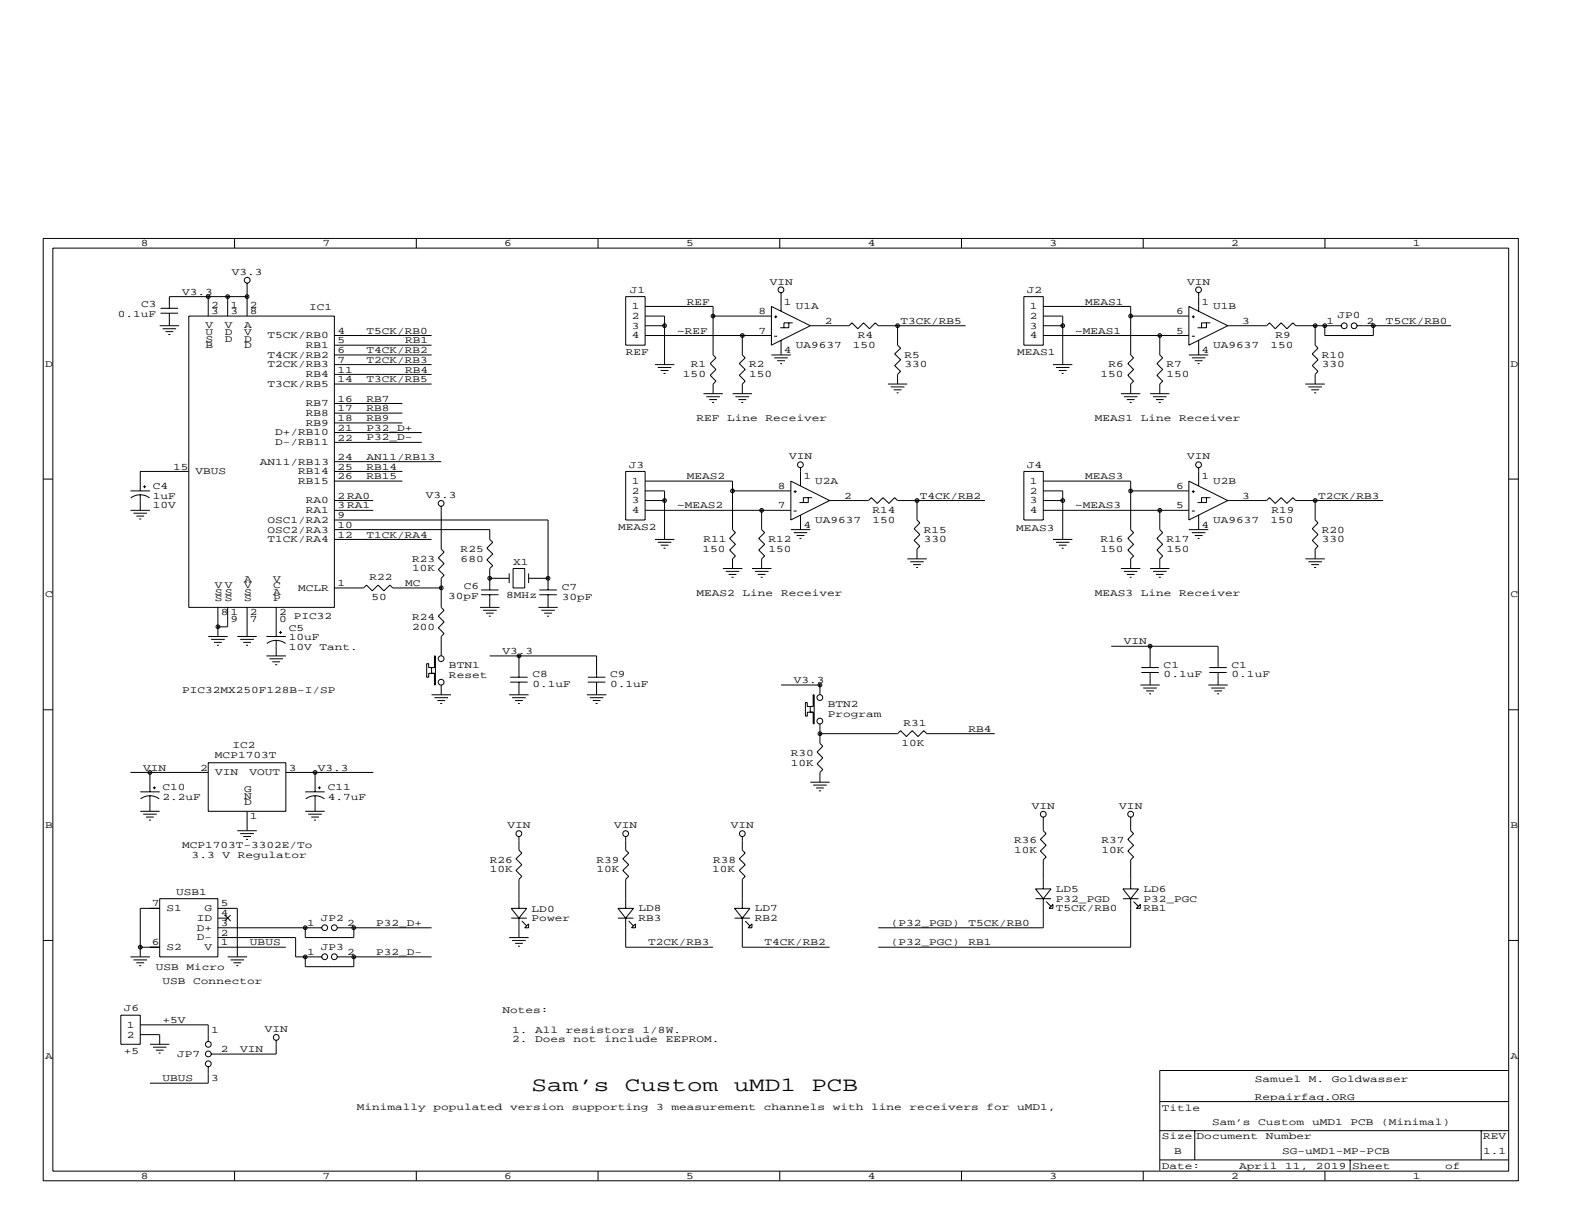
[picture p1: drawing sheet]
<svg xmlns="http://www.w3.org/2000/svg" width="279mm" height="216mm" viewBox="0 0 279 216" stroke-linecap="round" stroke-linejoin="round" font-family="sans-serif">
<g fill="none" stroke="#000" stroke-width=".18">
<path d="M7.6 42.1h260.2v166.2h-260.2zM9.3 43.8h256.8v162.8h-256.8zM28.2 57.5h3.4M28.3 55.2h3.1M28.3 54.4h3.1M28.7 58h2.4M29.2 58.5h1.4M29.7 59h.3M29.9 55.2v2.3M33.3 55.8h25.7v51.3h-25.7zM36.7 52.3v3.5M40.2 52.3v3.5"/>
<path d="M41.4 42.1v1.7M43.6 52.3h-13.7v2.1M43.6 49.9v5.9M59 59.2h17.1M73.4 42.1v1.7M105.5 42.1v1.7M110.4 52.3h3.4v8.6h-3.4zM113.8 57.5h3.4M113.8 54.1h12v8.5l.5 .5-1 1 1 1.1-1 1 1 1-.5 .5v1.7M113.8 55.8h3.4v8.5M113.8 59.2h22.3M125.8 55.8h10.3"/>
<path d="M130.9 59.2v3.4l.5 .5-1 1 1 1.1-1 1 1 1-.5 .5v1.7M136.1 54.1l6.8 3.4-6.8 3.4zM136.6 55.9h.5M136.6 59.3h.5M136.8 55.6v.5M137.5 42.1v1.7M137.8 51.6v3.3M139.1 56.9v.9h-1.5M139.8 56.9h-1.5v.9M142.9 57.5h6.9l.5-.6 1 1.1 1-1.1 1.1 1.1 1-1.1 .5 .6h15.4M158.3 57.5v3.4l.6 .5-1.1 1 1.1 1-1.1 1.1 1.1 1-.6 .5v1.7M169.6 42.1v1.7"/>
<path d="M180.6 52.3h3.4v8.6h-3.4zM184 57.5h3.5M184 54.1h15.4v8.5l.5 .5-1 1 1 1.1-1 1 1 1-.5 .5v1.7M184 55.8h3.5v8.5M184 59.2h25.7M199.4 55.8h10.3M201.7 42.1v1.7M204.6 59.2v3.4l.5 .5-1 1 1 1.1-1 1 1 1-.5 .5v1.7M209.7 54.1l6.9 3.4-6.9 3.4zM210.2 55.9h.5M210.2 59.3h.5M210.5 55.6v.5"/>
<path d="M211.4 51.6v3.3M212.8 56.9v.9h-1.5M213.5 56.9h-1.6v.9M216.6 57.5h6.8l.5-.6 1 1.1 1.1-1.1 1 1.1 1-1.1 .5 .6h8.1M232 57.5v3.4l.5 .5-1 1 1 1-1 1.1 1 1-.5 .5v1.7M233.7 57.5v1.7h8.5v-1.7M233.7 42.1v1.7M239.3 57.5h16.7M59 67.7h17.1M59 62.6h17.1M59 64.3h17.1M59 60.9h17.1"/>
<path d="M59 66h17.1M59 71.2h12M59 72.9h12M59 74.6h12M59 76.3h15.4M59 78h15.4M115.5 64.3h3.4M116 64.8h2.4M116.5 65.4h1.4M117 65.9h.4M124.1 69.4h3.4M124.6 70h2.4"/>
<path d="M125.1 70.5h1.4M125.6 71h.4M129.2 69.4h3.4M129.7 70h2.4M130.3 70.5h1.3M130.8 71h.3M136.1 62.6h3.4M136.6 63.1h2.4M137.1 63.6h1.4M137.6 64.1h.3M137.8 60v2.6M156.6 67.7h3.4"/>
<path d="M157.1 68.2h2.4M157.6 68.8h1.4M158.2 69.3h.3M185.7 64.3h3.5M186.3 64.8h2.3M186.8 65.4h1.3M187.3 65.9h.3M197.7 69.4h3.4M198.2 70h2.4M198.8 70.5h1.3M199.3 71h.3M202.9 69.4h3.4"/>
<path d="M203.4 70h2.4M203.9 70.5h1.4M204.4 71h.3M209.7 62.6h3.4M210.2 63.1h2.4M210.7 63.6h1.4M211.3 64.1h.3M211.4 60v2.6M230.3 67.7h3.4M230.8 68.2h2.4M231.3 68.8h1.4M231.8 69.3h.4"/>
<path d="M7.6 84.5h1.7M23 90h3.4M23 86.6h3.4M23.1 87.8a2.74 2.74 0 0 1 3.3 0M23.5 90.5h2.4M24.1 91h1.3M24.6 91.5h.3M24.7 87.3v2.7M25.2 85.9h.6M25.5 85.6v.5M33.3 83.2h-8.6v3.4M59 83.2h12"/>
<path d="M59 91.7h37.7v12.4M59 90h6.8M59 95.1h17.1M59 93.4h27.4v1.7l.5 .6-1 1 1 1-1 1.1 1 1-.5 .5v3.8M59 81.4h18.8M59 84.9h12M59 88.3h6.8M77.8 89.3v7.6l.5 .5-1 1 1 1-1 1.1 1 1-.5 .5v5.1l.5 .5-1 1.1 1 1-1 1 1 1.1-.5 .5v3.4M110.4 83.2h3.4v8.5h-3.4zM113.8 90h25.7M113.8 86.6h3.4v8.5M113.8 84.9h15.4v8.5l.5 .6-1 1 1 1-1 1 1 1.1-.5 .5v1.7"/>
<path d="M113.8 88.3h3.4M115.5 95.1h3.4M116 95.7h2.4M116.5 96.2h1.4M117 96.7h.4M129.2 86.6h10.3M134.3 90v3.4l.6 .6-1.1 1 1.1 1-1.1 1 1.1 1.1-.6 .5v1.7M139.5 93.4h3.4M139.5 84.9l6.8 3.4-6.8 3.4zM140 94h2.4M140 86.7h.5M140 90.1h.5"/>
<path d="M140.3 86.5v.5M140.5 94.5h1.4M141 95h.4M141.2 82.5v3.2M141.2 90.9v2.5M142.6 87.8v.8h-1.6M143.3 87.8h-1.6v.8M146.3 88.3h6.9l.5-.5 1 1 1.1-1 1 1 1-1 .5 .5h15.4M160 98.6h3.5M160.6 99.1h2.3M161.1 99.6h1.3M161.7 88.3v3.4l.6 .5-1.1 1.1 1.1 1-1.1 1 1.1 1-.6 .6v1.7"/>
<path d="M180.6 83.2h3.4v8.5h-3.4zM184 84.9h15.4v8.5l.5 .6-1 1 1 1-1 1 1 1.1-.5 .5v1.7M184 90h25.7M184 86.6h3.5v8.5M184 88.3h3.5M185.7 95.1h3.5M186.3 95.7h2.3M186.8 96.2h1.3M187.3 96.7h.3M199.4 86.6h10.3M204.6 90v3.4l.5 .6-1 1 1 1-1 1 1 1.1-.5 .5v1.7M209.7 84.9l6.9 3.4-6.9 3.4z"/>
<path d="M209.7 93.4h3.4M210.2 94h2.4M210.2 86.7h.5M210.2 90.1h.5M210.5 86.5v.5M210.7 94.5h1.4M211.3 95h.3M211.4 82.5v3.2M211.4 90.9v2.5M212.8 87.8v.8h-1.5M213.5 87.8h-1.6v.8M216.6 88.3h6.8l.5-.5 1 1 1.1-1 1 1 1-1 .5 .5h15.5"/>
<path d="M230.3 98.6h3.4M230.8 99.1h2.4M231.3 99.6h1.4M232 88.3v3.4l.5 .5-1 1.1 1 1-1 1 1 1-.5 .6v1.7M266.1 84.5h1.7M36.7 112.3h3.5M37.2 112.8h2.4M37.7 113.3h1.4M38.3 113.8h.3M38.4 107.1v5.2M40.2 107.1v3.5h-1.8M41.9 112.3h3.4"/>
<path d="M42.4 112.8h2.4M42.9 113.3h1.4M43.4 113.8h.3M43.6 107.1v5.2M47 112.3h3.4M47 115.7h3.4M47.1 113.5a2.74 2.74 0 0 1 3.3 0M47.5 116.2h2.4M48 116.7h1.4M48.5 117.2h.4M48.7 107.1v5.2M48.7 113v2.7"/>
<path d="M49.2 111.6h.5M49.5 111.3v.5M59 103.7h5.1l.5-.5 1.1 1 1-1 1 1 1.1-1 .5 .5h8.5M76.1 117.8v1M76.6 115.7h.2v5.1h-.2v-2h-1v.7h-.3v-2.4h.3v.7h1zM84.7 107.1h3.4M84.9 104.9h3M84.9 104.1h3M85.2 107.6h2.4M85.7 108.2h1.4M86.2 108.7h.4M86.4 115.7h18.8v3.8"/>
<path d="M86.4 104.9v2.2M86.4 102h3.4M89.8 101.1v1.7M90 119.5h3.1M90.5 100.3h2.1v3.4h-2.1zM91.5 115.7v3.8M93.2 101.1v1.7M93.2 102h3.5M95 107.1h3.4M95.1 104.9h3.1M95.1 104.1h3.1M95.5 107.6h2.4"/>
<path d="M96 108.2h1.4M96.5 108.7h.4M96.7 104.9v2.2M103.7 119.5h3.1M127.5 100.3h3.4M128 100.8h2.4M128.5 101.3h1.4M129 101.8h.4M132.6 100.3h3.5M133.1 100.8h2.5M133.7 101.3h1.3M134.2 101.8h.3"/>
<path d="M161.6 100.1h.3M196 114h18.9v3.8M197.7 100.3h3.4M198.2 100.8h2.4M198.8 101.3h1.3M199.3 101.8h.3M201.3 117.8h3.1M201.3 118.6h3.1M202.9 100.3h3.4M202.9 114v3.8M202.9 118.6v2.2M203.4 100.8h2.4"/>
<path d="M203.9 101.3h1.4M204.4 101.8h.3M213.3 117.8h3.1M213.3 118.6h3.1M214.9 118.6v2.2M231.8 100.1h.4M7.6 125.2h1.7M23 136.2h13.7M24.7 139.7h3.5M26.4 136.2v3.5M27 139h.5M27.2 138.7v.5"/>
<path d="M36.7 134.5h13.7v8.6h-13.7zM50.4 136.2h15.4M53.8 139.7h3.5M55.6 136.2v3.5M56.1 139h.5M56.3 138.7v.5M76.1 122.6h3.5M76.6 123.1h2.4M77.1 123.6h1.4M77.6 124.1h.4M77.8 120.8v1.8M89.8 122.6h3.4"/>
<path d="M90 120.3h3.1M90.3 123.1h2.4M90.9 123.6h1.3M91.4 124.1h.3M91.5 120.3v2.3M103.5 122.6h3.5M103.7 120.3h3.1M104 123.1h2.4M104.5 123.6h1.4M105.1 124.1h.3M105.2 120.3v2.3M137.8 120.8h6.8v1.8"/>
<path d="M142.9 124.6v1M142.9 138h3.4M143.4 122.6h.2v5.1h-.2v-2.1h-1v.7h-.3v-2.4h.3v.7h1zM143.4 138.5h2.4M143.9 139h1.4M144.4 139.5h.4M144.6 127.7v3.4l.5 .5-1 1.1 1 1-1 1 1 1-.5 .5v1.8M144.6 129.4h13.7l.6-.5 1 1 1-1 1 1 1-1 .6 .5h12M201.1 120.8h3.5M201.7 121.4h2.4M202.2 121.9h1.4M202.7 122.4h.3"/>
<path d="M213.1 120.8h3.5M213.6 121.4h2.5M214.2 121.9h1.3M214.7 122.4h.3M266.1 125.2h1.7M24.7 143.1h3.5M24.8 140.9a2.74 2.74 0 0 1 3.3 0M25.2 143.6h2.5M25.8 144.1h1.3M26.3 144.7h.3M26.4 140.4v2.7M28.2 158.5h10.2v10.3h-10.2z"/>
<path d="M41.9 146.5h3.4M42.4 147h2.4M42.9 147.5h1.4M43.4 148.1h.3M43.6 143.1v3.4M53.8 143.1h3.5M53.9 140.9a2.74 2.74 0 0 1 3.3 0M54.4 143.6h2.4M54.9 144.1h1.4M55.4 144.7h.3M55.6 140.4v2.7M91.5 147.5v2.5l.5 .5-1 1 1 1-1 1 1 1.1-.5 .5v5.1"/>
<path d="M110.4 147.5v2.5l.5 .5-1 1 1 1-1 1 1 1.1-.5 .5v5.1M130.9 147.5v2.5l.5 .5-1 1 1 1-1 1 1 1.1-.5 .5v5.1M182.7 156.8h2.7l-1.4 1.7zM182.7 158.5h2.7M184 144.1v2.4l.5 .5-1 1.1 1 1-1 1 1 1.1-.5 .5v5.1M184 158.5v5.2h-29.1M184.5 159l.9 .9M185.7 159.5v.7h-.7zM198.1 156.8h2.7l-1.4 1.7zM198.1 158.5h2.7M199.4 144.1v2.4l.5 .5-1 1.1 1 1-1 1 1 1.1-.5 .5v5.1M199.4 158.5v8.6h-44.5"/>
<path d="M199.9 159l.9 .9M7.6 165.9h1.7M21.3 179.1h3.4v5.1h-3.4zM23 168.8h3.4M23.5 169.3h2.4M24.1 169.8h1.3M24.6 170.3h.3M24.7 167.1h3.5M28.2 160.2h-3.5v8.6M38.4 160.2h3.5v8.6M38.4 165.4h13.7v3.4h4.7M38.4 163.7h18.4"/>
<path d="M38.4 162h1.8M38.4 167.1h12M39.6 161.4l1.1 1.1M40.2 168.8h3.4M40.7 161.4l-1.1 1.1M40.7 169.3h2.4M41.2 169.8h1.3M41.7 170.3h.3M53.8 163.7v1.7h8.6v-1.7M53.8 168.8v1.7h8.6v-1.7M59.5 163.7h16.6M59.5 168.8h16.6"/>
<path d="M89.8 165.4h3.4M90.2 160.2h2.7l-1.4 1.8zM90.2 162h2.7M90.3 165.9h2.4M90.9 166.4h1.3M91.4 166.9h.3M91.5 162v3.4M92 162.5l.9 .8M93.2 163v.7h-.6zM109 160.2h2.7l-1.3 1.8zM109 162h2.7M110.4 162v5.1h15.4"/>
<path d="M110.9 162.5l.8 .8M112.1 163v.7h-.7zM129.6 160.2h2.7l-1.4 1.8zM129.6 162h2.7M130.9 162v5.1h15.4M131.4 162.5l.9 .8M132.6 163v.7h-.6zM200.5 160.2l.6-.7v.7zM266.1 165.9h1.7M24.7 182.5h3.5v1.7M24.7 180.8h12v2.9M26.4 184.2h3.5"/>
<path d="M27 184.7h2.4M27.5 185.2h1.4M28 185.8h.3M36.7 188.1v3h-10.3M48.7 183.5v2.4h-11.5M204.6 199.4h61.5M204.6 194.3h61.5M210.7 199.4v5.2M261.3 199.4v5.2M266.1 188.8h-61.5v17.7M41.4 206.6v1.7M73.4 206.6v1.7"/>
<path d="M105.5 206.6v1.7M137.5 206.6v1.7M169.6 206.6v1.7M201.7 206.6v1.7M204.6 204.6h61.5M233.7 206.6v1.7M238.2 204.6v1.9"/>
<circle cx="36.7" cy="52.3" r=".33"/>
<circle cx="36.7" cy="52.3" r=".08"/>
<circle cx="40.2" cy="52.3" r=".33"/>
<circle cx="40.2" cy="52.3" r=".08"/>
<circle cx="43.6" cy="52.3" r=".33"/>
<circle cx="43.6" cy="52.3" r=".08"/>
<circle cx="43.6" cy="49.4" r=".51"/>
<circle cx="117.2" cy="57.4" r=".33"/>
<circle cx="117.2" cy="57.4" r=".08"/>
<circle cx="125.8" cy="55.8" r=".33"/>
<circle cx="125.8" cy="55.8" r=".08"/>
<circle cx="130.9" cy="59.2" r=".33"/>
<circle cx="130.9" cy="59.2" r=".08"/>
<circle cx="137.8" cy="51.1" r=".51"/>
<circle cx="158.3" cy="57.4" r=".33"/>
<circle cx="158.3" cy="57.4" r=".08"/>
<circle cx="187.5" cy="57.4" r=".33"/>
<circle cx="187.5" cy="57.4" r=".08"/>
<circle cx="199.4" cy="55.8" r=".33"/>
<circle cx="199.4" cy="55.8" r=".08"/>
<circle cx="204.6" cy="59.2" r=".33"/>
<circle cx="204.6" cy="59.2" r=".08"/>
<circle cx="211.4" cy="51.1" r=".51"/>
<circle cx="232" cy="57.4" r=".33"/>
<circle cx="232" cy="57.4" r=".08"/>
<circle cx="233.7" cy="57.4" r=".33"/>
<circle cx="233.7" cy="57.4" r=".08"/>
<circle cx="237.1" cy="57.5" r=".51"/>
<circle cx="238.8" cy="57.5" r=".51"/>
<circle cx="242.2" cy="57.4" r=".33"/>
<circle cx="242.2" cy="57.4" r=".08"/>
<circle cx="77.8" cy="88.8" r=".51"/>
<circle cx="117.2" cy="88.3" r=".33"/>
<circle cx="117.2" cy="88.3" r=".08"/>
<circle cx="129.2" cy="86.6" r=".33"/>
<circle cx="129.2" cy="86.6" r=".08"/>
<circle cx="134.3" cy="90" r=".33"/>
<circle cx="134.3" cy="90" r=".08"/>
<circle cx="141.2" cy="82" r=".51"/>
<circle cx="161.8" cy="88.3" r=".33"/>
<circle cx="161.8" cy="88.3" r=".08"/>
<circle cx="187.5" cy="88.3" r=".33"/>
<circle cx="187.5" cy="88.3" r=".08"/>
<circle cx="199.4" cy="86.6" r=".33"/>
<circle cx="199.4" cy="86.6" r=".08"/>
<circle cx="204.6" cy="90" r=".33"/>
<circle cx="204.6" cy="90" r=".08"/>
<circle cx="211.4" cy="82" r=".51"/>
<circle cx="232" cy="88.3" r=".33"/>
<circle cx="232" cy="88.3" r=".08"/>
<circle cx="38.4" cy="110.6" r=".33"/>
<circle cx="38.4" cy="110.6" r=".08"/>
<circle cx="77.8" cy="116.2" r=".51"/>
<circle cx="77.8" cy="103.7" r=".33"/>
<circle cx="77.8" cy="103.7" r=".08"/>
<circle cx="86.4" cy="102" r=".33"/>
<circle cx="86.4" cy="102" r=".08"/>
<circle cx="91.5" cy="115.7" r=".33"/>
<circle cx="91.5" cy="115.7" r=".08"/>
<circle cx="96.7" cy="102" r=".33"/>
<circle cx="96.7" cy="102" r=".08"/>
<circle cx="202.9" cy="114" r=".33"/>
<circle cx="202.9" cy="114" r=".08"/>
<circle cx="26.4" cy="136.2" r=".33"/>
<circle cx="26.4" cy="136.2" r=".08"/>
<circle cx="55.6" cy="136.2" r=".33"/>
<circle cx="55.6" cy="136.2" r=".08"/>
<circle cx="77.8" cy="120.3" r=".51"/>
<circle cx="144.6" cy="123" r=".51"/>
<circle cx="144.6" cy="127.2" r=".51"/>
<circle cx="144.6" cy="129.4" r=".33"/>
<circle cx="144.6" cy="120.8" r=".33"/>
<circle cx="144.6" cy="129.4" r=".08"/>
<circle cx="144.6" cy="120.8" r=".08"/>
<circle cx="91.5" cy="147" r=".51"/>
<circle cx="110.4" cy="147" r=".51"/>
<circle cx="130.9" cy="147" r=".51"/>
<circle cx="184" cy="143.6" r=".51"/>
<circle cx="199.4" cy="143.6" r=".51"/>
<circle cx="24.7" cy="167.1" r=".33"/>
<circle cx="24.7" cy="167.1" r=".08"/>
<circle cx="53.8" cy="168.8" r=".33"/>
<circle cx="53.8" cy="163.6" r=".33"/>
<circle cx="53.8" cy="168.8" r=".08"/>
<circle cx="53.8" cy="163.6" r=".08"/>
<circle cx="57.3" cy="168.8" r=".51"/>
<circle cx="57.3" cy="163.6" r=".51"/>
<circle cx="59" cy="168.8" r=".51"/>
<circle cx="59" cy="163.6" r=".51"/>
<circle cx="62.4" cy="168.8" r=".33"/>
<circle cx="62.4" cy="163.6" r=".33"/>
<circle cx="62.4" cy="168.8" r=".08"/>
<circle cx="62.4" cy="163.6" r=".08"/>
<circle cx="36.7" cy="187.6" r=".51"/>
<circle cx="36.7" cy="185.9" r=".51"/>
<circle cx="36.7" cy="184.2" r=".51"/>
<circle cx="48.7" cy="183" r=".51"/>
</g>
<g font-size="3.6">
<text x="93.8" y="192.4">Sam’s</text>
<text x="110.2" y="192.4">Custom</text>
<text x="129.4" y="192.4">uMD1</text>
<text x="143.1" y="192.4">PCB</text>
</g>
<g font-size="1.8">
<text x="24.8" y="43.4">8</text>
<text x="56.9" y="43.4">7</text>
<text x="89" y="43.4">6</text>
<text x="121" y="43.4">5</text>
<text x="153.1" y="43.4">4</text>
<text x="185.1" y="43.4">3</text>
<text x="217.2" y="43.4">2</text>
<text x="249.2" y="43.4">1</text>
<text x="32.1" y="52">V3.3</text>
<text x="40.9" y="48.5">V3.3</text>
<text x="111.1" y="51.6">J1</text>
<text x="121.2" y="53.7">REF</text>
<text x="135.8" y="50.2">VIN</text>
<text x="138.3" y="53.7">1</text>
<text x="181.1" y="51.6">J2</text>
<text x="191.4" y="53.7">MEAS1</text>
<text x="209.4" y="50.2">VIN</text>
<text x="211.9" y="53.7">1</text>
<text x="20.8" y="55.9">0.1uF</text>
<text x="24.9" y="54.2">C3</text>
<text x="36.2" y="57.9">V</text>
<text x="36.2" y="59.1">U</text>
<text x="37.2" y="54.3">2</text>
<text x="37.2" y="55.4">3</text>
<text x="39.6" y="57.9">V</text>
<text x="39.6" y="59.1">D</text>
<text x="40.6" y="54.3">1</text>
<text x="40.6" y="55.4">3</text>
<text x="43.1" y="57.9">A</text>
<text x="43.1" y="59.1">V</text>
<text x="44.1" y="54.3">2</text>
<text x="44.1" y="55.4">8</text>
<text x="47.2" y="59.7">T5CK/RB0</text>
<text x="54.5" y="54.7">IC1</text>
<text x="59.5" y="58.9">4</text>
<text x="64.6" y="58.9">T5CK/RB0</text>
<text x="111.4" y="54.6">1</text>
<text x="111.4" y="56.3">2</text>
<text x="111.4" y="58">3</text>
<text x="111.4" y="59.7">4</text>
<text x="119.5" y="58.9">~REF</text>
<text x="133.8" y="55.4">8</text>
<text x="133.8" y="58.9">7</text>
<text x="140.4" y="54.6">U1A</text>
<text x="145.5" y="57.1">2</text>
<text x="151.3" y="59.7">R4</text>
<text x="158.8" y="57.1">T3CK/RB5</text>
<text x="181.6" y="54.6">1</text>
<text x="181.6" y="56.3">2</text>
<text x="181.6" y="58">3</text>
<text x="181.6" y="59.7">4</text>
<text x="189.7" y="58.9">~MEAS1</text>
<text x="207.5" y="55.4">6</text>
<text x="207.5" y="58.9">5</text>
<text x="214" y="54.6">U1B</text>
<text x="219.1" y="57.1">3</text>
<text x="225" y="59.7">R9</text>
<text x="234" y="57.1">1</text>
<text x="235.9" y="56.1">JP0</text>
<text x="241" y="57.1">2</text>
<text x="244.5" y="57.1">T5CK/RB0</text>
<text x="8" y="64.7">D</text>
<text x="36.2" y="60.3">S</text>
<text x="36.2" y="61.4">B</text>
<text x="39.6" y="60.3">D</text>
<text x="43.1" y="60.3">D</text>
<text x="43.1" y="61.4">D</text>
<text x="47.2" y="63.1">T4CK/RB2</text>
<text x="47.2" y="64.8">T2CK/RB3</text>
<text x="53.9" y="61.4">RB1</text>
<text x="59.5" y="60.6">5</text>
<text x="59.5" y="62.3">6</text>
<text x="59.5" y="64">7</text>
<text x="59.5" y="65.7">11</text>
<text x="64.6" y="62.3">T4CK/RB2</text>
<text x="64.6" y="64">T2CK/RB3</text>
<text x="71.5" y="60.6">RB1</text>
<text x="71.5" y="65.7">RB4</text>
<text x="110.4" y="62.6">REF</text>
<text x="121.8" y="64.8">R1</text>
<text x="132.1" y="64.8">R2</text>
<text x="138.3" y="62.2">4</text>
<text x="140.4" y="61.4">UA9637</text>
<text x="150.4" y="61.4">150</text>
<text x="159.5" y="63.1">R5</text>
<text x="159.5" y="64.8">330</text>
<text x="179.4" y="62.6">MEAS1</text>
<text x="195.5" y="64.8">R6</text>
<text x="205.8" y="64.8">R7</text>
<text x="211.9" y="62.2">4</text>
<text x="214" y="61.4">UA9637</text>
<text x="224.1" y="61.4">150</text>
<text x="233.2" y="63.1">R10</text>
<text x="233.2" y="64.8">330</text>
<text x="266.4" y="64.7">D</text>
<text x="47.2" y="68.3">T3CK/RB5</text>
<text x="53.9" y="66.5">RB4</text>
<text x="53.9" y="71.7">RB7</text>
<text x="59.5" y="67.4">14</text>
<text x="59.5" y="70.8">16</text>
<text x="64.6" y="67.4">T3CK/RB5</text>
<text x="64.6" y="70.8">RB7</text>
<text x="120.5" y="66.5">150</text>
<text x="132.1" y="66.5">150</text>
<text x="194.1" y="66.5">150</text>
<text x="205.8" y="66.5">150</text>
<text x="48.5" y="76.8">D+/RB10</text>
<text x="53.9" y="73.4">RB8</text>
<text x="53.9" y="75.1">RB9</text>
<text x="59.5" y="72.5">17</text>
<text x="59.5" y="74.3">18</text>
<text x="59.5" y="76">21</text>
<text x="59.5" y="77.7">22</text>
<text x="64.6" y="72.5">RB8</text>
<text x="64.6" y="74.3">RB9</text>
<text x="64.6" y="76">P32_D+</text>
<text x="64.6" y="77.7">P32_D-</text>
<text x="122.9" y="74.3">REF</text>
<text x="128.3" y="74.3">Line</text>
<text x="135.1" y="74.3">Receiver</text>
<text x="193.1" y="74.3">MEAS1</text>
<text x="201.2" y="74.3">Line</text>
<text x="208" y="74.3">Receiver</text>
<text x="30.5" y="82.8">15</text>
<text x="34.5" y="83.7">VBUS</text>
<text x="45.8" y="81.9">AN11/RB13</text>
<text x="48.5" y="78.5">D-/RB11</text>
<text x="52.6" y="83.7">RB14</text>
<text x="59.5" y="81.1">24</text>
<text x="59.5" y="82.8">25</text>
<text x="64.6" y="81.1">AN11/RB13</text>
<text x="64.6" y="82.8">RB14</text>
<text x="110.9" y="82.5">J3</text>
<text x="139.2" y="81">VIN</text>
<text x="181.1" y="82.5">J4</text>
<text x="209.4" y="81">VIN</text>
<text x="27" y="86.2">C4</text>
<text x="27" y="87.9">1uF</text>
<text x="27" y="89.7">10V</text>
<text x="52.6" y="85.4">RB15</text>
<text x="53.9" y="88.8">RA0</text>
<text x="59.5" y="84.5">26</text>
<text x="59.5" y="88">2 RA0</text>
<text x="59.5" y="89.7">3 RA1</text>
<text x="64.6" y="84.5">RB15</text>
<text x="75.1" y="87.9">V3.3</text>
<text x="111.4" y="85.4">1</text>
<text x="111.4" y="87.1">2</text>
<text x="111.4" y="88.8">3</text>
<text x="119.5" y="89.7">~MEAS2</text>
<text x="121.2" y="84.5">MEAS2</text>
<text x="137.2" y="86.3">8</text>
<text x="137.2" y="89.7">7</text>
<text x="141.7" y="84.6">1</text>
<text x="143.8" y="85.4">U2A</text>
<text x="148.9" y="88">2</text>
<text x="162.3" y="88">T4CK/RB2</text>
<text x="181.6" y="85.4">1</text>
<text x="181.6" y="87.1">2</text>
<text x="181.6" y="88.8">3</text>
<text x="189.7" y="89.7">~MEAS3</text>
<text x="191.4" y="84.5">MEAS3</text>
<text x="207.5" y="86.3">6</text>
<text x="207.5" y="89.7">5</text>
<text x="211.9" y="84.6">1</text>
<text x="214" y="85.4">U2B</text>
<text x="219.1" y="88">3</text>
<text x="232.5" y="88">T2CK/RB3</text>
<text x="47.2" y="92.2">OSC1/RA2</text>
<text x="47.2" y="93.9">OSC2/RA3</text>
<text x="47.2" y="95.7">T1CK/RA4</text>
<text x="53.9" y="90.5">RA1</text>
<text x="59.5" y="91.4">9</text>
<text x="59.5" y="93.1">10</text>
<text x="59.5" y="94.8">12</text>
<text x="64.6" y="94.8">T1CK/RA4</text>
<text x="109" y="93.4">MEAS2</text>
<text x="111.4" y="90.5">4</text>
<text x="124.1" y="95.7">R11</text>
<text x="135.6" y="95.7">R12</text>
<text x="141.7" y="93.1">4</text>
<text x="143.8" y="92.2">UA9637</text>
<text x="153.9" y="90.5">R14</text>
<text x="153.9" y="92.2">150</text>
<text x="163" y="93.9">R15</text>
<text x="163" y="95.7">330</text>
<text x="179.2" y="93.6">MEAS3</text>
<text x="181.6" y="90.5">4</text>
<text x="194.1" y="95.7">R16</text>
<text x="205.8" y="95.7">R17</text>
<text x="211.9" y="93.1">4</text>
<text x="214" y="92.2">UA9637</text>
<text x="224.1" y="92.2">150</text>
<text x="224.3" y="90.5">R19</text>
<text x="233.2" y="93.9">R20</text>
<text x="233.2" y="95.7">330</text>
<text x="72.7" y="99.1">R23</text>
<text x="72.7" y="100.8">10K</text>
<text x="81.3" y="97.4">R25</text>
<text x="81.3" y="99.1">680</text>
<text x="90.5" y="99.6">X1</text>
<text x="123.9" y="97.4">150</text>
<text x="135.6" y="97.4">150</text>
<text x="194.1" y="97.4">150</text>
<text x="205.8" y="97.4">150</text>
<text x="8" y="105.4">C</text>
<text x="37.9" y="103.8">V V</text>
<text x="37.9" y="104.9">S S</text>
<text x="37.9" y="106.1">S S</text>
<text x="43.1" y="102.6">A</text>
<text x="43.1" y="103.8">V</text>
<text x="43.1" y="104.9">S</text>
<text x="43.1" y="106.1">S</text>
<text x="48.2" y="102.6">V</text>
<text x="48.2" y="103.8">C</text>
<text x="48.2" y="104.9">A</text>
<text x="48.2" y="106.1">P</text>
<text x="52.6" y="104.2">MCLR</text>
<text x="59.5" y="103.4">1</text>
<text x="65.2" y="102.3">R22</text>
<text x="65.5" y="105.9">50</text>
<text x="71.5" y="103.4">MC</text>
<text x="79" y="105.6">30pF</text>
<text x="81.8" y="103.9">C6</text>
<text x="89.3" y="105.4">8MHz</text>
<text x="99.1" y="104">C7</text>
<text x="99.1" y="105.8">30pF</text>
<text x="122.9" y="105.1">MEAS2</text>
<text x="131" y="105.1">Line</text>
<text x="137.8" y="105.1">Receiver</text>
<text x="193.1" y="105.1">MEAS3</text>
<text x="201.2" y="105.1">Line</text>
<text x="208" y="105.1">Receiver</text>
<text x="266.4" y="105.4">C</text>
<text x="38.9" y="108.5">8</text>
<text x="40.6" y="108.5">1</text>
<text x="40.6" y="109.6">9</text>
<text x="44.1" y="108.5">2</text>
<text x="44.1" y="109.6">7</text>
<text x="49.2" y="108.5">2</text>
<text x="49.2" y="109.7">0</text>
<text x="51" y="111.2">C5</text>
<text x="51" y="113">10uF</text>
<text x="51.8" y="109.2">PIC32</text>
<text x="72.7" y="109.3">R24</text>
<text x="72.7" y="111.1">200</text>
<text x="198.2" y="113.7">VIN</text>
<text x="51" y="114.7">10V</text>
<text x="56.4" y="114.7">Tant.</text>
<text x="79.2" y="117.9">BTN1</text>
<text x="79.2" y="119.6">Reset</text>
<text x="88.6" y="115.4">V3.3</text>
<text x="93.9" y="119.5">C8</text>
<text x="107.6" y="119.5">C9</text>
<text x="205.3" y="117.8">C1</text>
<text x="205.3" y="119.5">0.1uF</text>
<text x="217.2" y="117.8">C1</text>
<text x="217.2" y="119.5">0.1uF</text>
<text x="32.1" y="122.2">PIC32MX250F128B-I/SP</text>
<text x="93.9" y="121.2">0.1uF</text>
<text x="107.6" y="121.2">0.1uF</text>
<text x="140" y="120.5">V3.3</text>
<text x="146" y="124.8">BTN2</text>
<text x="41" y="132">IC2</text>
<text x="146" y="126.5">Program</text>
<text x="159" y="131.6">10K</text>
<text x="159.4" y="128">R31</text>
<text x="170.8" y="129.1">RB4</text>
<text x="25.2" y="135.9">VIN</text>
<text x="35.3" y="135.9">2</text>
<text x="37.9" y="133.7">MCP1703T</text>
<text x="37.9" y="136.8">VIN</text>
<text x="44" y="136.8">VOUT</text>
<text x="51" y="135.9">3</text>
<text x="56.1" y="135.9">V3.3</text>
<text x="139.5" y="133.3">R30</text>
<text x="139.5" y="135.1">10K</text>
<text x="28.7" y="139.3">C10</text>
<text x="28.7" y="141">2.2uF</text>
<text x="43.1" y="139.7">G</text>
<text x="43.1" y="140.9">N</text>
<text x="43.1" y="142.1">D</text>
<text x="57.8" y="139.3">C11</text>
<text x="57.8" y="141">4.7uF</text>
<text x="182" y="142.7">VIN</text>
<text x="197.4" y="142.7">VIN</text>
<text x="8" y="146">B</text>
<text x="32.1" y="149.6">MCP1703T-3302E/To</text>
<text x="44.1" y="144.4">1</text>
<text x="89.5" y="146.1">VIN</text>
<text x="108.4" y="146.1">VIN</text>
<text x="128.9" y="146.1">VIN</text>
<text x="178.9" y="148.7">R36</text>
<text x="194.3" y="148.7">R37</text>
<text x="266.4" y="146">B</text>
<text x="33.8" y="151.3">3.3</text>
<text x="39.2" y="151.3">V</text>
<text x="41.9" y="151.3">Regulator</text>
<text x="86.4" y="152.2">R26</text>
<text x="86.4" y="153.9">10K</text>
<text x="105.2" y="152.2">R39</text>
<text x="105.2" y="153.9">10K</text>
<text x="125.6" y="153.9">10K</text>
<text x="125.8" y="152.2">R38</text>
<text x="178.9" y="150.5">10K</text>
<text x="194.3" y="150.5">10K</text>
<text x="26.8" y="159.9">7</text>
<text x="29.4" y="160.7">S1</text>
<text x="31.1" y="157.8">USB1</text>
<text x="36.1" y="160.7">G</text>
<text x="39" y="159.9">5</text>
<text x="39" y="161.6">4</text>
<text x="93.8" y="160.9">LD0</text>
<text x="112.6" y="160.7">LD8</text>
<text x="133.1" y="160.7">LD7</text>
<text x="186.3" y="157.3">LD5</text>
<text x="186.3" y="159">P32_PGD</text>
<text x="186.3" y="160.7">T5CK/RB0</text>
<text x="201.7" y="157.3">LD6</text>
<text x="201.7" y="159">P32_PGC</text>
<text x="201.7" y="160.7">RB1</text>
<text x="26.8" y="166.8">6</text>
<text x="29.4" y="167.6">S2</text>
<text x="34.7" y="162.5">ID</text>
<text x="34.7" y="164.2">D+</text>
<text x="34.7" y="165.9">D-</text>
<text x="36.1" y="167.6">V</text>
<text x="39" y="163.3">3</text>
<text x="39" y="165">2</text>
<text x="39" y="166.8">1</text>
<text x="44.1" y="166.7">UBUS</text>
<text x="54.2" y="163.3">1</text>
<text x="56.6" y="162.5">JP2</text>
<text x="56.6" y="167.6">JP3</text>
<text x="61.2" y="163.3">2</text>
<text x="66.3" y="163.3">P32_D+</text>
<text x="93.8" y="162.5">Power</text>
<text x="112.6" y="162.5">RB3</text>
<text x="114.3" y="166.8">T2CK/RB3</text>
<text x="133.1" y="162.5">RB2</text>
<text x="134.8" y="166.8">T4CK/RB2</text>
<text x="157.1" y="163.3">(P32_PGD)</text>
<text x="157.1" y="166.8">(P32_PGC)</text>
<text x="170.8" y="163.3">T5CK/RB0</text>
<text x="170.8" y="166.8">RB1</text>
<text x="27.5" y="171">USB</text>
<text x="28.7" y="173.6">USB</text>
<text x="32.9" y="171">Micro</text>
<text x="34.1" y="173.6">Connector</text>
<text x="54.2" y="168.5">1</text>
<text x="61.2" y="168.5">2</text>
<text x="66.3" y="168.5">P32_D-</text>
<text x="21.8" y="178.4">J6</text>
<text x="88.6" y="178.7">Notes:</text>
<text x="21.8" y="185.9">+5</text>
<text x="22.4" y="181.3">1</text>
<text x="22.4" y="183">2</text>
<text x="28.7" y="180.4">+5V</text>
<text x="37.2" y="182.2">1</text>
<text x="39" y="185.6">2</text>
<text x="42.4" y="185.6">VIN</text>
<text x="46.7" y="182.1">VIN</text>
<text x="90.3" y="183.9">2.</text>
<text x="90.3" y="182.2">1.</text>
<text x="94.4" y="183.9">Does</text>
<text x="94.4" y="182.2">All</text>
<text x="99.8" y="182.2">resistors</text>
<text x="101.2" y="183.9">not</text>
<text x="106.6" y="183.9">include</text>
<text x="113.4" y="182.2">1/8W.</text>
<text x="117.4" y="183.9">EEPROM.</text>
<text x="8" y="186.7">A</text>
<text x="28.7" y="190.7">UBUS</text>
<text x="31.2" y="186.4">JP7</text>
<text x="37.2" y="190.7">3</text>
<text x="221.4" y="190.9">Samuel</text>
<text x="230.8" y="190.9">M.</text>
<text x="234.9" y="190.9">Goldwasser</text>
<text x="266.4" y="186.7">A</text>
<text x="62.9" y="195.9">Minimally</text>
<text x="76.5" y="195.9">populated</text>
<text x="90" y="195.9">version</text>
<text x="100.8" y="195.9">supporting</text>
<text x="115.7" y="195.9">3</text>
<text x="118.5" y="195.9">measurement</text>
<text x="134.7" y="195.9">channels</text>
<text x="146.9" y="195.9">with</text>
<text x="153.7" y="195.9">line</text>
<text x="160.5" y="195.9">receivers</text>
<text x="174" y="195.9">for</text>
<text x="179.4" y="195.9">uMD1,</text>
<text x="204.9" y="196">Title</text>
<text x="221.4" y="194">Repairfaq.ORG</text>
<text x="204.9" y="201">Size Document</text>
<text x="207.1" y="203.6">B</text>
<text x="213.8" y="198.4">Sam’s</text>
<text x="221.9" y="198.4">Custom</text>
<text x="223.3" y="201">Number</text>
<text x="226.2" y="203.6">SG-uMD1-MP-PCB</text>
<text x="231.4" y="198.4">uMD1</text>
<text x="238.2" y="198.4">PCB</text>
<text x="243.6" y="198.4">(Minimal)</text>
<text x="261.6" y="203.6">1.1</text>
<text x="261.6" y="201">REV</text>
<text x="24.8" y="207.9">8</text>
<text x="56.9" y="207.9">7</text>
<text x="89" y="207.9">6</text>
<text x="121" y="207.9">5</text>
<text x="153.1" y="207.9">4</text>
<text x="185.1" y="207.9">3</text>
<text x="204.9" y="206.1">Date:</text>
<text x="217.2" y="207.9">2</text>
<text x="218.6" y="206.1">April</text>
<text x="226.7" y="206.1">11,</text>
<text x="232.1" y="206.1">2019 Sheet</text>
<text x="249.2" y="207.9">1</text>
<text x="254.9" y="206.1">of</text>
</g>
</svg>
